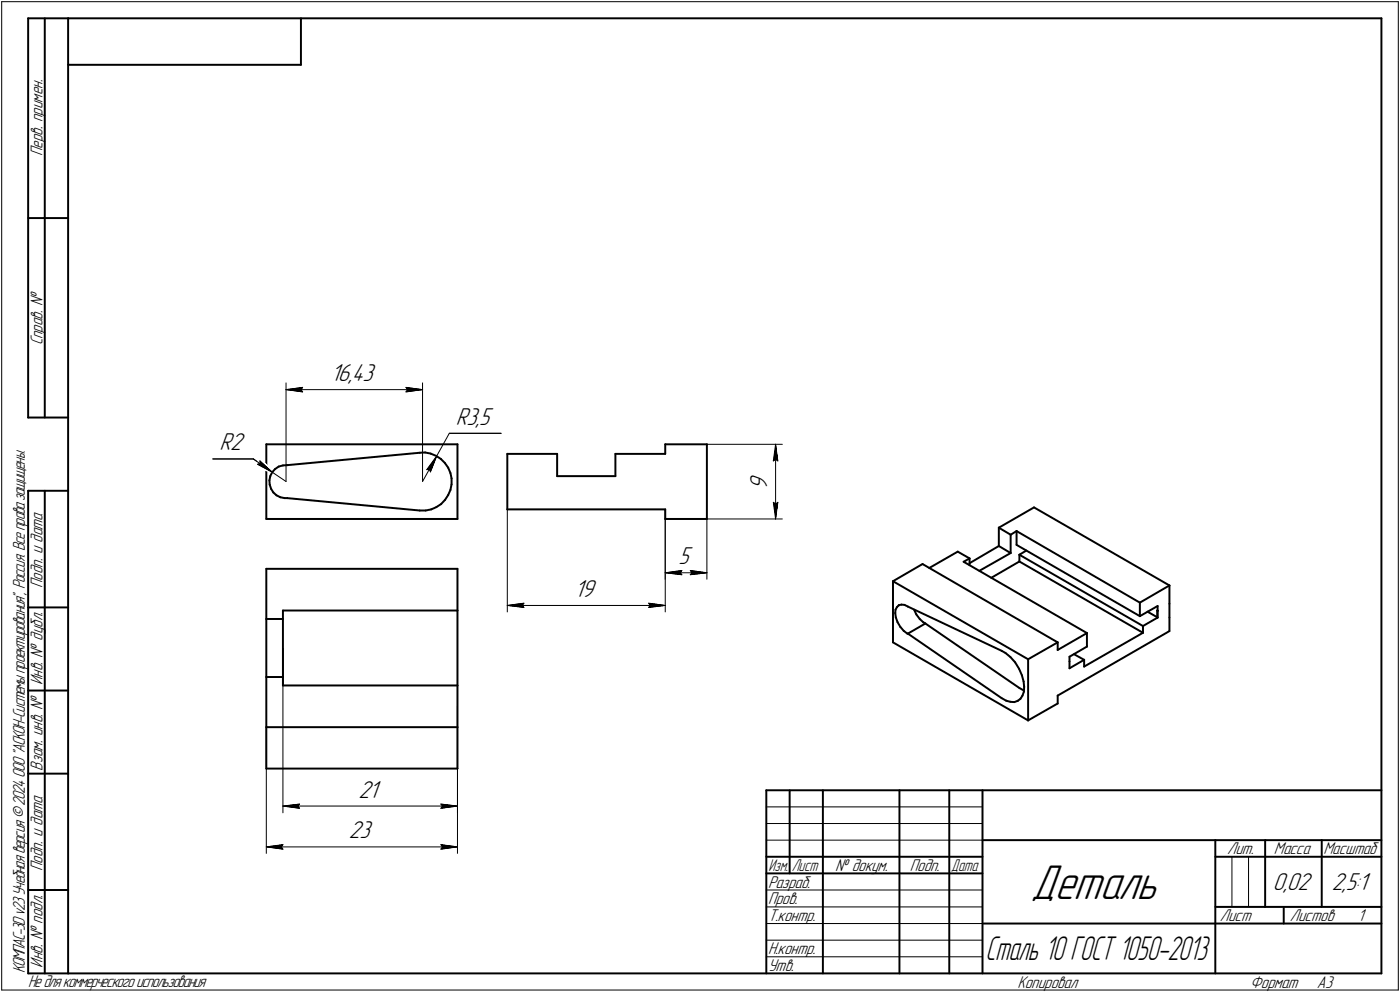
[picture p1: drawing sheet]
<svg xmlns="http://www.w3.org/2000/svg" width="421mm" height="298mm" viewBox="0 0 421 298" stroke-linecap="round" stroke-linejoin="round" font-family="sans-serif">
<g fill="none" stroke="#000" stroke-width=".59">
<path d="M8.5 5.5v120zM8.5 5.5h12zM13.5 5.5v120zM20.5 5.5v287zM20.5 5.5h395zM20.5 19.5h70zM90.5 5.5v14zM415.5 5.5v287zM8.5 65.5h12zM8.5 125.5h12zM80.1 133.5v22.5zM80.1 133.5h57.5z"/>
<path d="M85.1 139.9l1.3-.1zM86.4 139.8l39.8-3.7zM126.2 136.1l1.6-.1zM127.8 136l1.7 .3zM129.5 136.3l1.6 .7zM131.1 137l1.5 .9zM132.6 137.9l1.2 1.2zM133.8 139.1l1 1.4zM137.6 133.5v22.5zM152.6 136.4v16.7zM152.6 136.4h15zM167.6 136.4v6.7z"/>
<path d="M185.1 136.4h15zM185.1 136.4v6.7zM200.1 133.5h12.5zM200.1 133.5v2.9zM212.6 133.5v22.5zM8.5 147.5v145zM8.5 147.5h12zM13.5 147.5v145zM80.1 156h57.5zM81 144.4l.1 1.2zM81.1 145.6l.4 1.3zM81.3 143.1l-.3 1.3z"/>
<path d="M81.5 146.9l.7 1.1zM81.9 141.9l-.6 1.2zM82.2 148l.9 .8zM82.7 141l1.1-.8zM82.7 141l-.8 .9zM83.1 148.8l1.2 .6zM83.8 140.2l1.3-.3zM84.3 149.4l1.3 .3zM85.6 149.7h.8zM86.4 149.7l39.8 3.7zM126.2 153.4h1.8zM128 153.4l1.7-.3z"/>
<path d="M129.7 153.1l1.5-.7zM131.2 152.4l1.5-.9zM133.9 150.2l-1.2 1.3zM134.8 148.8l-.9 1.4zM134.8 140.5l.7 1.7zM135.5 147.2l-.7 1.6zM135.5 142.2l.3 1.6zM135.8 145.5l-.3 1.7zM135.8 143.8v1.7zM152.6 153.1h47.5zM167.6 143.1h17.5zM200.1 153.1v2.9z"/>
<path d="M200.1 156h12.5zM300.4 158.6l10.6-6.1zM300.4 158.6l3.6 2.1zM300.4 158.6v5.5zM305.7 159.6v4.1zM305.7 159.6l37.1 21.5zM311 152.5l40.7 23.4zM80.1 170.9v15.1zM80.1 170.9h57.5zM137.6 170.9v12.6zM268.6 174.7v18.3zM268.6 174.7l8.9-5.2z"/>
<path d="M268.6 174.7l40.6 23.4zM277.5 169.5l40.6 23.5zM279.5 170.7l8.5-4.9zM288 165.8l3.6 2zM289.8 168.8l1.8-1zM289.8 168.8l37.1 21.4zM291.6 169.2l8.8-5.1zM291.6 167.8v2zM294.6 171.5l9.4-5.3zM298.1 173.7l8.5-5zM300.4 164.1l3.6 2.1zM304 160.7v5.5z"/>
<path d="M304 160.7l1.7-1.1zM305.7 163.7l37.1 21.5zM306.6 166.7l2.1-1.3zM306.6 168.7l37.1 21.5zM306.6 166.7v2zM306.6 166.7l37.1 21.4zM351.7 175.9v5.5zM8.5 182.5h12zM80.1 186v17.5zM80.1 186h5zM85.1 186v17.5zM85.1 183.5v2.5z"/>
<path d="M85.1 183.5h52.5zM137.6 183.5v22.5zM268.6 193l40.6 23.5zM269.2 184.2l.2 1.3zM269.3 183.2l-.1 1zM269.4 185.5l.5 1.4zM269.7 182.5l-.4 .7zM269.9 186.9l.9 1.5zM270.3 181.9l-.6 .6zM270.3 181.9l.8-.2zM270.3 181.9h.1M270.8 188.4l1 1.2z"/>
<path d="M271.1 181.7l.9 .1zM271.8 189.6l1.1 .8zM272 181.8l1 .5zM272.9 190.4h.1zM273 182.3l28.2 13.3zM273 190.4l28.2 19.4zM273 190.4l5.3-3zM274.9 183.2l.7 1.5zM275.6 184.7l1 1.3zM276.6 186l1.1 1zM277.7 187l.6 .4zM278.3 187.4l28.3 19.4z"/>
<path d="M301.2 195.6l1.2 .7zM302.4 196.3l1.5 1.1zM303.9 197.4l1.4 1.7zM305.3 199.1l1.2 1.9zM309.2 198.1v18.4zM309.2 198.1l8.9-5.1zM318.1 195.3l8.8-5.1zM318.1 193v2.3zM321.6 197.4v1.4zM321.6 198.8v2zM321.6 197.4l5.3-3.1zM323 196.6l3.1 1.7z"/>
<path d="M326.1 198.3v2zM326.9 190.2v4.1zM342.8 181.1l8.9-5.2zM342.8 185.2l5.3-3.1zM342.8 181.1v4.1zM343.7 188.1l4.4-2.5zM343.7 188.1v2.1zM345.1 183.8l3 1.7zM348.1 183.5v2zM348.1 183.6h.1M348.1 183.5h.1M348.1 185.6h.1"/>
<path d="M348.1 182.1v1.5zM348.1 183.6v2zM351.7 185.6v4.1zM351.7 181.4v4.2zM8.5 207.5h12zM80.1 203.5v15zM80.1 203.5h5zM80.1 218.5v12.5zM80.1 218.5h57.5zM85.1 203.5v2.5zM85.1 206h52.5zM137.6 206v12.5z"/>
<path d="M137.6 218.5v12.5zM301.2 209.8l1.4 .8zM302.6 210.6l1.3 .3zM303.9 210.9l1.2 .1zM305.1 211l.9-.3zM306 210.7l.2-.1zM306.2 210.6l.7-.6zM306.5 201l.8 1.9zM306.6 206.8l1.3 .7zM307.3 202.9l.5 1.9zM307.5 209l-.6 1zM307.8 204.8l.2 1.6z"/>
<path d="M307.9 207.9l-.4 1.1zM308 206.4l-.1 1.5zM309.2 216.5l8.9-5.1zM318.1 209l33.6-19.3zM318.1 209v2.4zM321.6 200.8l4.5-2.5zM326.1 200.3l17.6-10.1zM8.5 232.5h12zM80.1 231h57.5zM230.5 237.5h185zM230.5 237.5v55zM237.5 237.5v25z"/>
<path d="M247.5 237.5v55zM270.5 237.5v55zM285.5 237.5v55zM295.5 237.5v55zM230.5 257.5h65zM295.5 252.5h120zM365.5 252.5v40zM365.5 257.5h15zM380.5 252.5v20zM380.5 257.5h35zM397.5 252.5v20zM8.5 267.5h12z"/>
<path d="M230.5 262.5h65zM295.5 277.5h70zM365.5 277.5h50zM365.5 272.5h50zM386.1 272.5v5zM8.5 292.5h12zM20.5 292.5h395z"/>
</g>
<g fill="none" stroke="#000" stroke-width=".3">
<path d="M.5 .5v297zM.5 .5h420zM420.5 .5v297zM86 115.1v29.6zM86 117.1l5-.7zM86 117.1l5 .7zM86 117.1h41.1zM90.5 117.1l.5 .7zM91 116.4l-.5 .7zM122.1 117.8l5-.7zM122.1 116.4l.5 .7zM122.1 116.4l5 .7z"/>
<path d="M122.6 117.1l-.5 .7zM127.1 115.1v29.6zM64 137.9h12.2zM76.2 137.9l5.7 4zM77.5 139.5l.7-.2zM77.5 139.5l4.4 2.4zM78.1 138.5l3.8 3.4zM78.1 138.5l.1 .8zM131.3 137.1l-1.8 4.7zM131.3 137.1l-2.9 4zM131.3 137.1l-4.2 7.6zM135.1 130.2l-3.8 6.9z"/>
<path d="M135.1 130.2h15.6zM212.6 133.5h22.7zM232.6 138.5l.7-.5zM233.3 133.5l.6 5zM233.3 138l.6 .5zM233.3 133.5l-.7 5zM233.3 133.5v22.5zM81.9 141.9l4.1 2.8zM128.4 141.1h.7zM129.1 141.1l.4 .7zM152.6 153.1v30.8zM200.1 153.1v30.8z"/>
<path d="M200.1 156v18.1zM212.6 156v18.1zM212.6 156h22.7zM232.6 151l.7 5zM232.6 151l.7 .5zM233.3 151.5l.6-.5zM233.9 151l-.6 5zM200.1 172.1l5-.7zM200.1 172.1l5 .6zM200.1 172.1h12.5zM204.6 172.1l.5 .6zM205.1 171.4l-.5 .7z"/>
<path d="M207.6 172.7l5-.6zM207.6 171.4l.5 .7zM207.6 171.4l5 .7zM208.1 172.1l-.5 .6zM85.1 194.7v49.6zM152.6 181.9l5-.6zM152.6 181.9l5 .6zM152.6 181.9h47.5zM157.1 181.9l.5 .6zM157.6 181.3l-.5 .6zM195.1 182.5l5-.6zM195.1 181.3l.5 .6z"/>
<path d="M195.1 181.3l5 .6zM195.6 181.9l-.5 .6zM80.1 218.5v38zM137.6 212.3v44.2zM137.6 206v38.3zM80.1 254.5l5-.7zM80.1 254.5l5 .7zM80.1 254.5h57.5zM84.6 254.5l.5 .7zM85.1 253.8l-.5 .7zM85.1 242.2l5-.6zM85.1 242.2l5 .7z"/>
<path d="M85.1 242.2h52.5zM89.6 242.2l.5 .7zM90.1 241.6l-.5 .6zM132.6 255.2l5-.7zM132.6 253.8l.5 .7zM132.6 253.8l5 .7zM132.6 242.9l5-.7zM132.6 241.6l.5 .6zM132.6 241.6l5 .6zM133.1 254.5l-.5 .7zM133.1 242.2l-.5 .7zM230.5 247.5h65z"/>
<path d="M230.5 252.5h65zM230.5 242.5h65zM370.5 257.5v15zM375.5 257.5v15zM230.5 267.5h65zM230.5 272.5h65zM230.5 277.5h65zM.5 297.5h420zM230.5 282.5h65zM230.5 287.5h65z"/>
</g>
<g fill="#fff" stroke="#fff" stroke-width=".3">
<path d="M131.1 137.2h.2zM131.1 137.3h.2zM130.9 137.4h.4zM130.8 137.5h.5zM130.7 137.6h.6zM130.6 137.7h.7zM130.5 137.8h.8zM130.4 137.8h.9zM130.3 137.9h1zM130.1 138h1.2zM130 138.1h1.2zM130 138.2h1.2zM129.8 138.3h1.4zM129.8 138.3h1.4zM129.7 138.4h1.5zM129.6 138.5h1.6zM129.6 138.6h1.6zM129.5 138.7h1.7zM129.5 138.8h1.7zM129.4 138.9h1.8zM129.4 138.9h1.8zM129.3 139h1.8zM129.2 139.1h1.9zM129.2 139.2h1.9zM129.1 139.3h2zM129 139.4h2.1zM128.9 139.4h2.1zM128.9 139.5h2.1zM128.9 139.6h2.1zM128.8 139.7h2.1zM128.7 139.8h2.2zM128.7 139.9h2.1zM128.6 140h2.2zM128.5 140h2.3zM128.5 140.1h2.2zM128.4 140.2h2.3zM128.4 140.3h2.2zM128.3 140.4h2.3zM128.3 140.5h2.3zM128.2 140.5h2.4zM128.1 140.6h2.5zM128.1 140.7h2.4zM128 140.8h2.5zM127.9 140.9h2.5zM127.8 141h2.6zM127.8 141.1h2.6zM127.8 141.1h2.5zM127.7 141.2h2.6zM127.6 141.3h2.6zM127.8 141.4h2.4zM127.9 141.5h2.2zM128.1 141.6h2zM128.3 141.6h1.8zM128.4 141.7h1.6zM128.6 141.8h1.4zM128.7 141.9h1.3zM128.9 142h1.1zM129 142.1h1zM129.2 142.2h.7zM129.3 142.2h.6zM129.5 142.3h.3zM129.6 142.4h.2z"/>
<path d="M137.2 122.1h11.6zM137.2 122.2h11.6zM137.2 122.3h11.6zM137.2 122.3h11.6zM137.2 122.4h11.6zM137.2 122.5h11.6zM137.2 122.6h11.6zM137.2 122.7h11.6zM137.2 122.8h11.6zM137.2 122.9h11.6zM137.2 122.9h11.6zM137.2 123h11.6zM137.2 123.1h11.6zM137.2 123.2h11.6zM137.2 123.3h11.6zM137.2 123.4h11.6zM137.2 123.4h11.6zM137.2 123.5h11.6zM137.2 123.6h11.6zM137.2 123.7h11.6zM137.2 123.8h11.6zM137.2 123.9h11.6zM137.2 124h11.6zM137.2 124h11.6zM137.2 124.1h11.6zM137.2 124.2h11.6zM137.2 124.3h11.6zM137.2 124.4h11.6zM137.2 124.5h11.6zM137.2 124.5h11.6zM137.2 124.6h11.6zM137.2 124.7h11.6zM137.2 124.8h11.6zM137.2 124.9h11.6zM137.2 125h11.6zM137.2 125.1h11.6zM137.2 125.1h11.6zM137.2 125.2h11.6zM137.2 125.3h11.6zM137.2 125.4h11.6zM137.2 125.5h11.6zM137.2 125.6h11.6zM137.2 125.6h11.6zM137.2 125.7h11.6zM137.2 125.8h11.6zM137.2 125.9h11.6zM137.2 126h11.6zM137.2 126.1h11.6zM137.2 126.2h11.6zM137.2 126.2h11.6zM137.2 126.3h11.6zM137.2 126.4h11.6zM137.2 126.5h11.6zM137.2 126.6h11.6zM137.2 126.7h11.6zM137.2 126.7h11.6zM137.2 126.8h11.6zM137.2 126.9h11.6zM137.2 127h11.6zM137.2 127.1h11.6zM137.2 127.2h11.6zM137.2 127.3h11.6zM137.2 127.3h11.6zM137.2 127.4h11.6zM137.2 127.5h11.6zM137.2 127.6h11.6zM137.2 127.7h11.6zM137.2 127.8h11.6zM137.2 127.8h11.6zM137.2 127.9h11.6zM137.2 128h11.6zM137.2 128.1h11.6zM137.2 128.2h11.6zM137.2 128.3h11.6zM137.2 128.4h11.6zM137.2 128.4h11.6zM137.2 128.5h11.6zM137.2 128.6h11.6zM137.2 128.7h11.6zM137.2 128.8h11.6zM137.2 128.9h11.6zM137.2 128.9h11.6zM137.2 129h11.6zM137.2 129.1h11.6zM137.2 129.2h11.6z"/>
<path d="M78.1 137.8h.1zM78 137.9h.3zM77.9 138h.5zM77.9 138.1h.6zM77.8 138.2h.8zM77.7 138.3h1zM77.7 138.3h1zM77.6 138.4h1.2zM77.6 138.5h1.3zM77.6 138.6h1.4zM77.5 138.7h1.7zM77.4 138.8h1.8zM77.4 138.9h1.9zM77.3 138.9h2.1zM77.2 139h2.3zM77.2 139.1h2.4zM77.1 139.2h2.6zM77 139.3h2.8zM77 139.4h2.8zM77 139.4h2.9zM76.9 139.5h3.2zM76.9 139.6h3.3zM76.8 139.7h3.5zM76.7 139.8h3.6zM76.9 139.9h3.5zM77 140h3.5zM77.2 140h3.4zM77.4 140.1h3.3zM77.6 140.2h3.2zM77.7 140.3h3.2zM77.9 140.4h3zM78.1 140.5h2.9zM78.2 140.5h2.8zM78.4 140.6h2.7zM78.6 140.7h2.6zM78.7 140.8h2.5zM78.9 140.9h2.4zM79.1 141h2.3zM79.2 141.1h2.2zM79.4 141.1h2zM79.6 141.2h1.8zM79.8 141.3h1.7zM79.9 141.4h1.7zM80 141.5h1.6zM80.4 141.6h1.3zM80.8 141.6h1zM81.2 141.7h.6zM81.5 141.8h.4z"/>
<path d="M66 129.8h8.2zM66 129.9h8.2zM66 130h8.2zM66 130h8.2zM66 130.1h8.2zM66 130.2h8.2zM66 130.3h8.2zM66 130.4h8.2zM66 130.5h8.2zM66 130.6h8.2zM66 130.6h8.2zM66 130.7h8.2zM66 130.8h8.2zM66 130.9h8.2zM66 131h8.2zM66 131.1h8.2zM66 131.1h8.2zM66 131.2h8.2zM66 131.3h8.2zM66 131.4h8.2zM66 131.5h8.2zM66 131.6h8.2zM66 131.7h8.2zM66 131.7h8.2zM66 131.8h8.2zM66 131.9h8.2zM66 132h8.2zM66 132.1h8.2zM66 132.2h8.2zM66 132.2h8.2zM66 132.3h8.2zM66 132.4h8.2zM66 132.5h8.2zM66 132.6h8.2zM66 132.7h8.2zM66 132.8h8.2zM66 132.8h8.2zM66 132.9h8.2zM66 133h8.2zM66 133.1h8.2zM66 133.2h8.2zM66 133.3h8.2zM66 133.3h8.2zM66 133.4h8.2zM66 133.5h8.2zM66 133.6h8.2zM66 133.7h8.2zM66 133.8h8.2zM66 133.9h8.2zM66 133.9h8.2zM66 134h8.2zM66 134.1h8.2zM66 134.2h8.2zM66 134.3h8.2zM66 134.4h8.2zM66 134.5h8.2zM66 134.5h8.2zM66 134.6h8.2zM66 134.7h8.2zM66 134.8h8.2zM66 134.9h8.2zM66 135h8.2zM66 135h8.2zM66 135.1h8.2zM66 135.2h8.2zM66 135.3h8.2zM66 135.4h8.2zM66 135.5h8.2zM66 135.6h8.2zM66 135.6h8.2zM66 135.7h8.2zM66 135.8h8.2zM66 135.9h8.2zM66 136h8.2zM66 136.1h8.2zM66 136.1h8.2zM66 136.2h8.2zM66 136.3h8.2zM66 136.4h8.2zM66 136.5h8.2zM66 136.6h8.2zM66 136.7h8.2zM66 136.7h8.2zM66 136.8h8.2z"/>
<path d="M99.5 109h14.1zM99.5 109.1h14.1zM99.5 109.1h14.1zM99.5 109.2h14.1zM99.5 109.3h14.1zM99.5 109.4h14.1zM99.5 109.5h14.1zM99.5 109.6h14.1zM99.5 109.6h14.1zM99.5 109.7h14.1zM99.5 109.8h14.1zM99.5 109.9h14.1zM99.5 110h14.1zM99.5 110.1h14.1zM99.5 110.2h14.1zM99.5 110.2h14.1zM99.5 110.3h14.1zM99.5 110.4h14.1zM99.5 110.5h14.1zM99.5 110.6h14.1zM99.5 110.7h14.1zM99.5 110.7h14.1zM99.5 110.8h14.1zM99.5 110.9h14.1zM99.5 111h14.1zM99.5 111.1h14.1zM99.5 111.2h14.1zM99.5 111.3h14.1zM99.5 111.3h14.1zM99.5 111.4h14.1zM99.5 111.5h14.1zM99.5 111.6h14.1zM99.5 111.7h14.1zM99.5 111.8h14.1zM99.5 111.8h14.1zM99.5 111.9h14.1zM99.5 112h14.1zM99.5 112.1h14.1zM99.5 112.2h14.1zM99.5 112.3h14.1zM99.5 112.4h14.1zM99.5 112.4h14.1zM99.5 112.5h14.1zM99.5 112.6h14.1zM99.5 112.7h14.1zM99.5 112.8h14.1zM99.5 112.9h14.1zM99.5 112.9h14.1zM99.5 113h14.1zM99.5 113.1h14.1zM99.5 113.2h14.1zM99.5 113.3h14.1zM99.5 113.4h14.1zM99.5 113.5h14.1zM99.5 113.5h14.1zM99.5 113.6h14.1zM99.5 113.7h14.1zM99.5 113.8h14.1zM99.5 113.9h14.1zM99.5 114h14.1zM99.5 114h14.1zM99.5 114.1h14.1zM99.5 114.2h14.1zM99.5 114.3h14.1zM99.5 114.4h14.1zM99.5 114.5h14.1zM99.5 114.6h14.1zM99.5 114.6h14.1zM99.5 114.7h14.1zM99.5 114.8h14.1zM99.5 114.9h14.1zM99.5 115h14.1zM99.5 115.1h14.1zM99.5 115.1h14.1zM99.5 115.2h14.1zM99.5 115.3h14.1zM99.5 115.4h14.1zM99.5 115.5h14.1zM99.5 115.6h14.1zM99.5 115.7h14.1zM99.5 115.7h14.1zM99.5 115.8h14.1zM99.5 115.9h14.1zM99.5 116h14.1z"/>
<path d="M90.9 115.9h.6zM90.3 116h1.2zM89.7 116.1h1.8zM89.1 116.2h2.4zM88.5 116.2h3zM87.8 116.3h3.7zM87.6 116.4h3.9zM87.5 116.5h4zM87.2 116.6h4.3zM87 116.7h4.5zM86.9 116.8h4.6zM86.6 116.8h4.9zM86.4 116.9h5.1zM86.3 117h5.2zM86 117.1h5.5zM86.3 117.2h5.2zM86.5 117.3h5zM86.7 117.3h4.8zM87 117.4h4.5zM87.2 117.5h4.3zM87.4 117.6h4.1zM87.6 117.7h3.9zM87.8 117.8h3.7zM88.5 117.9h3zM89.1 117.9h2.4zM89.7 118h1.8zM90.3 118.1h1.2zM90.9 118.2h.6z"/>
<path d="M121.6 115.9h.7zM121.6 116h1.3zM121.6 116.1h1.8zM121.6 116.2h2.5zM121.6 116.2h3.1zM121.6 116.3h3.7zM121.6 116.4h4zM121.6 116.5h4.1zM121.6 116.6h4.3zM121.6 116.7h4.6zM121.6 116.8h4.7zM121.6 116.8h4.9zM121.6 116.9h5.1zM121.6 117h5.3zM121.6 117.1h5.5zM121.6 117.2h5.3zM121.6 117.3h5.1zM121.6 117.3h4.9zM121.6 117.4h4.6zM121.6 117.5h4.4zM121.6 117.6h4.2zM121.6 117.7h4zM121.6 117.8h3.7zM121.6 117.9h3.1zM121.6 117.9h2.5zM121.6 118h1.8zM121.6 118.1h1.3zM121.6 118.2h.7z"/>
<path d="M104.9 246.4h7.8zM104.9 246.5h7.8zM104.9 246.5h7.8zM104.9 246.6h7.8zM104.9 246.7h7.8zM104.9 246.8h7.8zM104.9 246.9h7.8zM104.9 247h7.8zM104.9 247.1h7.8zM104.9 247.1h7.8zM104.9 247.2h7.8zM104.9 247.3h7.8zM104.9 247.4h7.8zM104.9 247.5h7.8zM104.9 247.6h7.8zM104.9 247.6h7.8zM104.9 247.7h7.8zM104.9 247.8h7.8zM104.9 247.9h7.8zM104.9 248h7.8zM104.9 248.1h7.8zM104.9 248.2h7.8zM104.9 248.2h7.8zM104.9 248.3h7.8zM104.9 248.4h7.8zM104.9 248.5h7.8zM104.9 248.6h7.8zM104.9 248.7h7.8zM104.9 248.8h7.8zM104.9 248.8h7.8zM104.9 248.9h7.8zM104.9 249h7.8zM104.9 249.1h7.8zM104.9 249.2h7.8zM104.9 249.3h7.8zM104.9 249.3h7.8zM104.9 249.4h7.8zM104.9 249.5h7.8zM104.9 249.6h7.8zM104.9 249.7h7.8zM104.9 249.8h7.8zM104.9 249.9h7.8zM104.9 249.9h7.8zM104.9 250h7.8zM104.9 250.1h7.8zM104.9 250.2h7.8zM104.9 250.3h7.8zM104.9 250.4h7.8zM104.9 250.4h7.8zM104.9 250.5h7.8zM104.9 250.6h7.8zM104.9 250.7h7.8zM104.9 250.8h7.8zM104.9 250.9h7.8zM104.9 251h7.8zM104.9 251h7.8zM104.9 251.1h7.8zM104.9 251.2h7.8zM104.9 251.3h7.8zM104.9 251.4h7.8zM104.9 251.5h7.8zM104.9 251.5h7.8zM104.9 251.6h7.8zM104.9 251.7h7.8zM104.9 251.8h7.8zM104.9 251.9h7.8zM104.9 252h7.8zM104.9 252.1h7.8zM104.9 252.1h7.8zM104.9 252.2h7.8zM104.9 252.3h7.8zM104.9 252.4h7.8zM104.9 252.5h7.8zM104.9 252.6h7.8zM104.9 252.6h7.8zM104.9 252.7h7.8zM104.9 252.8h7.8zM104.9 252.9h7.8zM104.9 253h7.8zM104.9 253.1h7.8zM104.9 253.2h7.8zM104.9 253.2h7.8zM104.9 253.3h7.8zM104.9 253.4h7.8z"/>
<path d="M85 253.3h.6zM84.4 253.4h1.2zM83.7 253.5h1.9zM83.1 253.6h2.5zM82.5 253.7h3.1zM81.9 253.7h3.7zM81.7 253.8h3.9zM81.5 253.9h4.1zM81.3 254h4.3zM81.1 254.1h4.5zM80.9 254.2h4.7zM80.7 254.3h4.9zM80.5 254.3h5.1zM80.3 254.4h5.3zM80.1 254.5h5.5zM80.3 254.6h5.3zM80.5 254.7h5.1zM80.7 254.8h4.9zM80.9 254.8h4.7zM81.1 254.9h4.5zM81.3 255h4.3zM81.5 255.1h4.1zM81.7 255.2h3.9zM81.9 255.3h3.7zM82.6 255.4h3zM83.4 255.4h2.2zM84.2 255.5h1.4zM84.9 255.6h.7z"/>
<path d="M132.1 253.3h.7zM132.1 253.4h1.2zM132.1 253.5h1.8zM132.1 253.6h2.5zM132.1 253.7h3.1zM132.1 253.7h3.7zM132.1 253.8h4zM132.1 253.9h4.1zM132.1 254h4.3zM132.1 254.1h4.6zM132.1 254.2h4.7zM132.1 254.3h4.9zM132.1 254.3h5.1zM132.1 254.4h5.3zM132.1 254.5h5.5zM132.1 254.6h5.3zM132.1 254.7h5.1zM132.1 254.8h4.9zM132.1 254.8h4.7zM132.1 254.9h4.6zM132.1 255h4.3zM132.1 255.1h4.1zM132.1 255.2h4zM132.1 255.3h3.7zM132.1 255.4h3zM132.1 255.4h2.3zM132.1 255.5h1.5zM132.1 255.6h.7z"/>
<path d="M107.8 234.1h7.1zM107.8 234.2h7.1zM107.8 234.3h7.1zM107.8 234.4h7.1zM107.8 234.4h7.1zM107.8 234.5h7.1zM107.8 234.6h7.1zM107.8 234.7h7.1zM107.8 234.8h7.1zM107.8 234.9h7.1zM107.8 234.9h7.1zM107.8 235h7.1zM107.8 235.1h7.1zM107.8 235.2h7.1zM107.8 235.3h7.1zM107.8 235.4h7.1zM107.8 235.5h7.1zM107.8 235.5h7.1zM107.8 235.6h7.1zM107.8 235.7h7.1zM107.8 235.8h7.1zM107.8 235.9h7.1zM107.8 236h7.1zM107.8 236.1h7.1zM107.8 236.1h7.1zM107.8 236.2h7.1zM107.8 236.3h7.1zM107.8 236.4h7.1zM107.8 236.5h7.1zM107.8 236.6h7.1zM107.8 236.6h7.1zM107.8 236.7h7.1zM107.8 236.8h7.1zM107.8 236.9h7.1zM107.8 237h7.1zM107.8 237.1h7.1zM107.8 237.2h7.1zM107.8 237.2h7.1zM107.8 237.3h7.1zM107.8 237.4h7.1zM107.8 237.5h7.1zM107.8 237.6h7.1zM107.8 237.7h7.1zM107.8 237.7h7.1zM107.8 237.8h7.1zM107.8 237.9h7.1zM107.8 238h7.1zM107.8 238.1h7.1zM107.8 238.2h7.1zM107.8 238.3h7.1zM107.8 238.3h7.1zM107.8 238.4h7.1zM107.8 238.5h7.1zM107.8 238.6h7.1zM107.8 238.7h7.1zM107.8 238.8h7.1zM107.8 238.8h7.1zM107.8 238.9h7.1zM107.8 239h7.1zM107.8 239.1h7.1zM107.8 239.2h7.1zM107.8 239.3h7.1zM107.8 239.4h7.1zM107.8 239.4h7.1zM107.8 239.5h7.1zM107.8 239.6h7.1zM107.8 239.7h7.1zM107.8 239.8h7.1zM107.8 239.9h7.1zM107.8 239.9h7.1zM107.8 240h7.1zM107.8 240.1h7.1zM107.8 240.2h7.1zM107.8 240.3h7.1zM107.8 240.4h7.1zM107.8 240.5h7.1zM107.8 240.5h7.1zM107.8 240.6h7.1zM107.8 240.7h7.1zM107.8 240.8h7.1zM107.8 240.9h7.1zM107.8 241h7.1zM107.8 241h7.1zM107.8 241.1h7.1zM107.8 241.2h7.1z"/>
<path d="M132.1 241.1h.7zM132.1 241.2h1.2zM132.1 241.3h1.8zM132.1 241.4h2.5zM132.1 241.5h3.1zM132.1 241.6h3.7zM132.1 241.6h4zM132.1 241.7h4.2zM132.1 241.8h4.4zM132.1 241.9h4.6zM132.1 242h4.9zM132.1 242.1h5.1zM132.1 242.1h5.3zM132.1 242.2h5.5zM132.1 242.3h5.3zM132.1 242.4h5.1zM132.1 242.5h4.9zM132.1 242.6h4.7zM132.1 242.7h4.6zM132.1 242.7h4.3zM132.1 242.8h4.1zM132.1 242.9h4zM132.1 243h3.7zM132.1 243.1h3.1zM132.1 243.2h2.5zM132.1 243.2h1.8zM132.1 243.3h1.2zM132.1 243.4h.7z"/>
<path d="M90 241.1h.6zM89.4 241.2h1.2zM88.7 241.3h1.9zM88.1 241.4h2.5zM87.5 241.5h3.1zM86.9 241.6h3.7zM86.7 241.6h3.9zM86.4 241.7h4.2zM86.3 241.8h4.3zM86 241.9h4.6zM85.8 242h4.8zM85.6 242.1h5zM85.3 242.1h5.3zM85.1 242.2h5.5zM85.3 242.3h5.3zM85.5 242.4h5.1zM85.7 242.5h4.9zM85.9 242.6h4.7zM86.1 242.7h4.5zM86.3 242.7h4.3zM86.5 242.8h4.1zM86.7 242.9h3.9zM86.9 243h3.7zM87.5 243.1h3.1zM88.1 243.2h2.5zM88.7 243.2h1.9zM89.4 243.3h1.2zM90 243.4h.6z"/>
<path d="M172.8 173.8h7.1zM172.8 173.9h7.1zM172.8 174h7.1zM172.8 174.1h7.1zM172.8 174.2h7.1zM172.8 174.2h7.1zM172.8 174.3h7.1zM172.8 174.4h7.1zM172.8 174.5h7.1zM172.8 174.6h7.1zM172.8 174.7h7.1zM172.8 174.8h7.1zM172.8 174.8h7.1zM172.8 174.9h7.1zM172.8 175h7.1zM172.8 175.1h7.1zM172.8 175.2h7.1zM172.8 175.3h7.1zM172.8 175.3h7.1zM172.8 175.4h7.1zM172.8 175.5h7.1zM172.8 175.6h7.1zM172.8 175.7h7.1zM172.8 175.8h7.1zM172.8 175.9h7.1zM172.8 175.9h7.1zM172.8 176h7.1zM172.8 176.1h7.1zM172.8 176.2h7.1zM172.8 176.3h7.1zM172.8 176.4h7.1zM172.8 176.4h7.1zM172.8 176.5h7.1zM172.8 176.6h7.1zM172.8 176.7h7.1zM172.8 176.8h7.1zM172.8 176.9h7.1zM172.8 177h7.1zM172.8 177h7.1zM172.8 177.1h7.1zM172.8 177.2h7.1zM172.8 177.3h7.1zM172.8 177.4h7.1zM172.8 177.5h7.1zM172.8 177.5h7.1zM172.8 177.6h7.1zM172.8 177.7h7.1zM172.8 177.8h7.1zM172.8 177.9h7.1zM172.8 178h7.1zM172.8 178.1h7.1zM172.8 178.1h7.1zM172.8 178.2h7.1zM172.8 178.3h7.1zM172.8 178.4h7.1zM172.8 178.5h7.1zM172.8 178.6h7.1zM172.8 178.6h7.1zM172.8 178.7h7.1zM172.8 178.8h7.1zM172.8 178.9h7.1zM172.8 179h7.1zM172.8 179.1h7.1zM172.8 179.2h7.1zM172.8 179.2h7.1zM172.8 179.3h7.1zM172.8 179.4h7.1zM172.8 179.5h7.1zM172.8 179.6h7.1zM172.8 179.7h7.1zM172.8 179.7h7.1zM172.8 179.8h7.1zM172.8 179.9h7.1zM172.8 180h7.1zM172.8 180.1h7.1zM172.8 180.2h7.1zM172.8 180.3h7.1zM172.8 180.3h7.1zM172.8 180.4h7.1zM172.8 180.5h7.1zM172.8 180.6h7.1zM172.8 180.7h7.1zM172.8 180.8h7.1zM172.8 180.8h7.1z"/>
<path d="M157.5 180.8h.6zM156.9 180.8h1.2zM156.2 180.9h1.9zM155.6 181h2.5zM155 181.1h3.1zM154.3 181.2h3.8zM154.2 181.3h3.9zM154 181.4h4.1zM153.8 181.4h4.3zM153.6 181.5h4.5zM153.4 181.6h4.7zM153.2 181.7h4.9zM153 181.8h5.1zM152.8 181.9h5.3zM152.6 181.9h5.5zM152.8 182h5.3zM153.1 182.1h5zM153.2 182.2h4.9zM153.5 182.3h4.6zM153.8 182.4h4.3zM153.9 182.5h4.2zM154.2 182.5h3.9zM154.3 182.6h3.8zM155 182.7h3.1zM155.6 182.8h2.5zM156.2 182.9h1.9zM156.9 183h1.2zM157.5 183h.6z"/>
<path d="M194.6 180.8h.6zM194.6 180.8h1.2zM194.6 180.9h1.8zM194.6 181h2.5zM194.6 181.1h3.1zM194.6 181.2h3.7zM194.6 181.3h3.9zM194.6 181.4h4.1zM194.6 181.4h4.3zM194.6 181.5h4.5zM194.6 181.6h4.7zM194.6 181.7h4.9zM194.6 181.8h5.1zM194.6 181.9h5.3zM194.6 181.9h5.5zM194.6 182h5.3zM194.6 182.1h5zM194.6 182.2h4.9zM194.6 182.3h4.6zM194.6 182.4h4.4zM194.6 182.5h4.2zM194.6 182.5h3.9zM194.6 182.6h3.7zM194.6 182.7h3.1zM194.6 182.8h2.5zM194.6 182.9h1.8zM194.6 183h1.2zM194.6 183h.6z"/>
<path d="M204 163.9h4.6zM204 164h4.6zM204 164.1h4.6zM204 164.2h4.6zM204 164.3h4.6zM204 164.3h4.6zM204 164.4h4.6zM204 164.5h4.6zM204 164.6h4.6zM204 164.7h4.6zM204 164.8h4.6zM204 164.8h4.6zM204 164.9h4.6zM204 165h4.6zM204 165.1h4.6zM204 165.2h4.6zM204 165.3h4.6zM204 165.4h4.6zM204 165.4h4.6zM204 165.5h4.6zM204 165.6h4.6zM204 165.7h4.6zM204 165.8h4.6zM204 165.9h4.6zM204 165.9h4.6zM204 166h4.6zM204 166.1h4.6zM204 166.2h4.6zM204 166.3h4.6zM204 166.4h4.6zM204 166.5h4.6zM204 166.5h4.6zM204 166.6h4.6zM204 166.7h4.6zM204 166.8h4.6zM204 166.9h4.6zM204 167h4.6zM204 167h4.6zM204 167.1h4.6zM204 167.2h4.6zM204 167.3h4.6zM204 167.4h4.6zM204 167.5h4.6zM204 167.6h4.6zM204 167.6h4.6zM204 167.7h4.6zM204 167.8h4.6zM204 167.9h4.6zM204 168h4.6zM204 168.1h4.6zM204 168.1h4.6zM204 168.2h4.6zM204 168.3h4.6zM204 168.4h4.6zM204 168.5h4.6zM204 168.6h4.6zM204 168.7h4.6zM204 168.7h4.6zM204 168.8h4.6zM204 168.9h4.6zM204 169h4.6zM204 169.1h4.6zM204 169.2h4.6zM204 169.2h4.6zM204 169.3h4.6zM204 169.4h4.6zM204 169.5h4.6zM204 169.6h4.6zM204 169.7h4.6zM204 169.8h4.6zM204 169.8h4.6zM204 169.9h4.6zM204 170h4.6zM204 170.1h4.6zM204 170.2h4.6zM204 170.3h4.6zM204 170.3h4.6zM204 170.4h4.6zM204 170.5h4.6zM204 170.6h4.6zM204 170.7h4.6zM204 170.8h4.6zM204 170.9h4.6zM204 170.9h4.6zM204 171h4.6z"/>
<path d="M205 170.9h.6zM204.4 171h1.2zM203.7 171.1h1.9zM203.1 171.2h2.5zM202.5 171.3h3.1zM201.8 171.4h3.8zM201.7 171.4h3.9zM201.5 171.5h4.1zM201.3 171.6h4.3zM201.1 171.7h4.5zM200.9 171.8h4.7zM200.7 171.9h4.9zM200.5 172h5.1zM200.3 172h5.3zM200.1 172.1h5.5zM200.3 172.2h5.3zM200.6 172.3h5zM200.7 172.4h4.9zM201 172.5h4.6zM201.3 172.6h4.3zM201.4 172.6h4.2zM201.7 172.7h3.9zM201.8 172.8h3.8zM202.5 172.9h3.1zM203.1 173h2.5zM203.7 173.1h1.9zM204.4 173.1h1.2zM205 173.2h.6z"/>
<path d="M207.1 170.9h.7zM207.1 171h1.3zM207.1 171.1h1.9zM207.1 171.2h2.5zM207.1 171.3h3.1zM207.1 171.4h3.7zM207.1 171.4h4zM207.1 171.5h4.1zM207.1 171.6h4.3zM207.1 171.7h4.6zM207.1 171.8h4.7zM207.1 171.9h4.9zM207.1 172h5.2zM207.1 172h5.3zM207.1 172.1h5.5zM207.1 172.2h5.3zM207.1 172.3h5.1zM207.1 172.4h4.9zM207.1 172.5h4.7zM207.1 172.6h4.4zM207.1 172.6h4.2zM207.1 172.7h4zM207.1 172.8h3.7zM207.1 172.9h3.1zM207.1 173h2.5zM207.1 173.1h1.9zM207.1 173.1h1.3zM207.1 173.2h.7z"/>
<path d="M225.1 142.2h7.1zM225.1 142.3h7.1zM225.1 142.4h7.1zM225.1 142.5h7.1zM225.1 142.6h7.1zM225.1 142.7h7.1zM225.1 142.7h7.1zM225.1 142.8h7.1zM225.1 142.9h7.1zM225.1 143h7.1zM225.1 143.1h7.1zM225.1 143.2h7.1zM225.1 143.3h7.1zM225.1 143.3h7.1zM225.1 143.4h7.1zM225.1 143.5h7.1zM225.1 143.6h7.1zM225.1 143.7h7.1zM225.1 143.8h7.1zM225.1 143.8h7.1zM225.1 143.9h7.1zM225.1 144h7.1zM225.1 144.1h7.1zM225.1 144.2h7.1zM225.1 144.3h7.1zM225.1 144.4h7.1zM225.1 144.4h7.1zM225.1 144.5h7.1zM225.1 144.6h7.1zM225.1 144.7h7.1zM225.1 144.8h7.1zM225.1 144.9h7.1zM225.1 144.9h7.1zM225.1 145h7.1zM225.1 145.1h7.1zM225.1 145.2h7.1zM225.1 145.3h7.1zM225.1 145.4h7.1zM225.1 145.5h7.1zM225.1 145.5h7.1zM225.1 145.6h7.1zM225.1 145.7h7.1zM225.1 145.8h7.1zM225.1 145.9h7.1zM225.1 146h7.1zM225.1 146h7.1zM225.1 146.1h7.1zM225.1 146.2h7.1zM225.1 146.3h7.1zM225.1 146.4h7.1zM225.1 146.5h7.1zM225.1 146.6h7.1zM225.1 146.6h7.1zM225.1 146.7h7.1zM225.1 146.8h7.1zM225.1 146.9h7.1zM225.1 147h7.1zM225.1 147.1h7.1zM225.1 147.2h7.1z"/>
<path d="M233.2 133.8h.2zM233.2 133.9h.2zM233.1 133.9h.4zM233.1 134h.4zM233 134.1h.5zM233 134.2h.6zM233 134.3h.6zM232.9 134.4h.8zM232.9 134.5h.8zM232.8 134.5h1zM232.8 134.6h1zM232.7 134.7h1.1zM232.7 134.8h1.1zM232.7 134.9h1.1zM232.7 135h1.2zM232.7 135h1.2zM232.6 135.1h1.4zM232.6 135.2h1.4zM232.5 135.3h1.5zM232.5 135.4h1.6zM232.5 135.5h1.6zM232.5 135.6h1.6zM232.5 135.6h1.6zM232.5 135.7h1.6zM232.5 135.8h1.6zM232.5 135.9h1.6zM232.5 136h1.7zM232.4 136.1h1.8zM232.4 136.1h1.8zM232.4 136.2h1.8zM232.4 136.3h1.8zM232.4 136.4h1.8zM232.4 136.5h1.8zM232.4 136.6h1.9zM232.4 136.7h1.9zM232.4 136.7h1.9zM232.3 136.8h2zM232.3 136.9h2zM232.3 137h2zM232.3 137.1h2zM232.3 137.2h2zM232.3 137.2h2.1zM232.3 137.3h2.1zM232.3 137.4h2.1zM232.3 137.5h2.1zM232.2 137.6h2.2zM232.2 137.7h2.2zM232.2 137.8h2.2zM232.2 137.8h2.2zM232.2 137.9h2.2zM232.2 138h2.2zM232.2 138.1h2.2zM232.2 138.2h2.2zM232.2 138.3h2.2zM232.2 138.3h2.2zM232.2 138.4h2.3zM232.2 138.5h2.3zM232.2 138.6h2.3zM232.2 138.7h2.3zM232.2 138.8h2.3zM232.2 138.9h2.3zM232.2 138.9h2.3z"/>
<path d="M232.1 150.5h2.4zM232.2 150.5h2.3zM232.2 150.6h2.3zM232.2 150.7h2.3zM232.2 150.8h2.3zM232.2 150.9h2.3zM232.2 151h2.3zM232.2 151h2.3zM232.2 151.1h2.2zM232.2 151.2h2.2zM232.2 151.3h2.2zM232.2 151.4h2.2zM232.2 151.5h2.2zM232.2 151.6h2.2zM232.2 151.6h2.2zM232.2 151.7h2.2zM232.2 151.8h2.2zM232.2 151.9h2.2zM232.3 152h2.1zM232.3 152.1h2.1zM232.3 152.1h2.1zM232.3 152.2h2.1zM232.3 152.3h2zM232.3 152.4h2zM232.3 152.5h2zM232.3 152.6h2zM232.3 152.7h2zM232.4 152.7h1.9zM232.4 152.8h1.9zM232.4 152.9h1.9zM232.4 153h1.8zM232.4 153.1h1.8zM232.4 153.2h1.8zM232.4 153.2h1.8zM232.4 153.3h1.8zM232.4 153.4h1.8zM232.5 153.5h1.7zM232.5 153.6h1.6zM232.5 153.7h1.6zM232.5 153.8h1.6zM232.5 153.8h1.6zM232.5 153.9h1.6zM232.5 154h1.6zM232.5 154.1h1.6zM232.5 154.2h1.5zM232.6 154.3h1.4zM232.6 154.3h1.4zM232.7 154.4h1.2zM232.7 154.5h1.2zM232.7 154.6h1.1zM232.7 154.7h1.1zM232.7 154.8h1.1zM232.8 154.9h1zM232.8 154.9h1zM232.9 155h.8zM232.9 155.1h.8zM233 155.2h.6zM233 155.3h.6zM233 155.4h.5zM233.1 155.4h.4zM233.1 155.5h.4zM233.2 155.6h.2zM233.2 155.7h.2z"/>
</g>
<g fill="#000" stroke="#000" stroke-width=".3">
<path d="M86 117.1h4.5zM86.7 117.2h3.9zM87.3 117.3h3.4zM88 117.3h2.8zM88.6 117.4h2.2zM89.2 117.5h1.6zM89.8 117.6h1.1zM90.4 117.7h.6z"/>
<path d="M90.4 116.5h.6zM89.8 116.6h1.1zM89.2 116.7h1.6zM88.6 116.8h2.2zM88 116.8h2.8zM87.3 116.9h3.4zM86.7 117h3.9z"/>
<path d="M122.2 116.5h.6zM122.3 116.6h1.1zM122.3 116.7h1.7zM122.3 116.8h2.3zM122.4 116.8h2.8zM122.5 116.9h3.4zM122.6 117h3.9z"/>
<path d="M122.6 117.1h4.5zM122.6 117.2h3.9zM122.5 117.3h3.4zM122.4 117.3h2.8zM122.3 117.4h2.3zM122.3 117.5h1.7zM122.3 117.6h1.1zM122.2 117.7h.6z"/>
<path d="M78 139.4h.4zM77.7 139.4h.8zM77.5 139.5h1.2zM77.6 139.6h1.1zM77.8 139.7h1zM78 139.8h1zM78.1 139.9h1zM78.3 140h.9zM78.5 140h.8zM78.6 140.1h.8zM78.7 140.2h.9zM78.9 140.3h.8zM79.1 140.4h.7zM79.2 140.5h.7zM79.4 140.5h.6zM79.6 140.6h.6zM79.7 140.7h.6zM79.8 140.8h.5zM80 140.9h.5zM80.2 141h.4zM80.3 141.1h.5zM80.5 141.1h.4zM80.7 141.2h.2zM80.8 141.3h.3zM80.9 141.4h.3zM81.1 141.5h.3zM81.3 141.6h.1z"/>
<path d="M78.2 138.7h.2zM78.2 138.8h.3zM78.2 138.9h.4zM78.2 138.9h.5zM78.2 139h.5zM78.2 139.1h.6zM78.2 139.2h.7zM78.2 139.3h.8zM78.4 139.4h.7zM78.5 139.4h.7zM78.7 139.5h.6zM78.7 139.6h.7zM78.8 139.7h.7zM79 139.8h.6zM79.1 139.9h.6zM79.2 140h.6zM79.3 140h.5zM79.4 140.1h.5zM79.6 140.2h.4zM79.7 140.3h.5zM79.8 140.4h.5zM79.9 140.5h.4zM80 140.5h.4zM80.2 140.6h.3zM80.3 140.7h.3zM80.3 140.8h.4zM80.5 140.9h.3zM80.6 141h.3zM80.8 141.1h.1zM80.9 141.1h.2zM80.9 141.2h.3zM81.1 141.3h.2zM81.2 141.4h.2z"/>
<path d="M130.9 137.7h.2zM130.8 137.8h.2zM130.7 137.9h.2zM130.6 138h.2zM130.6 138.1h.2zM130.6 138.2h.1zM130.5 138.3h.2zM130.5 138.3h.1zM130.4 138.4h.2zM130.3 138.5h.3zM130.2 138.6h.4zM130.2 138.7h.3zM130.1 138.8h.3zM130 138.9h.4zM130 138.9h.3zM130 139h.3zM129.9 139.1h.3zM129.8 139.2h.4zM129.8 139.3h.3zM129.7 139.4h.4zM129.6 139.4h.4zM129.5 139.5h.5zM129.5 139.6h.5zM129.5 139.7h.4zM129.4 139.8h.5zM129.3 139.9h.5zM129.3 140h.5zM129.2 140h.5zM129.1 140.1h.6zM129.1 140.2h.5zM129 140.3h.5zM128.9 140.4h.6zM128.9 140.5h.6zM128.9 140.5h.6zM128.8 140.6h.6zM128.7 140.7h.7zM128.6 140.8h.7zM128.6 140.9h.7zM128.5 141h.7zM128.4 141.1h.7z"/>
<path d="M130.9 137.9h.2zM130.8 138h.2zM130.8 138.1h.2zM130.7 138.2h.2zM130.7 138.3h.2zM130.6 138.3h.3zM130.6 138.4h.2zM130.6 138.5h.2zM130.6 138.6h.1zM130.5 138.7h.2zM130.4 138.8h.3zM130.4 138.9h.2zM130.3 138.9h.3zM130.3 139h.3zM130.2 139.1h.4zM130.2 139.2h.4zM130.1 139.3h.4zM130.1 139.4h.4zM130 139.4h.4zM130 139.5h.4zM130 139.6h.4zM129.9 139.7h.4zM129.9 139.8h.4zM129.8 139.9h.5zM129.8 140h.4zM129.7 140h.5zM129.7 140.1h.4zM129.6 140.2h.5zM129.5 140.3h.6zM129.5 140.4h.5zM129.5 140.5h.5zM129.5 140.5h.5zM129.4 140.6h.6zM129.4 140.7h.6zM129.3 140.8h.6zM129.3 140.9h.6zM129.2 141h.6zM129.1 141.1h.7zM129.2 141.1h.6zM129.2 141.2h.5zM129.3 141.3h.4zM129.3 141.4h.3zM129.4 141.5h.2zM129.4 141.6h.2z"/>
<path d="M233.1 134.8h.2zM233.1 134.9h.2zM233.1 135h.2zM233.1 135h.2zM233.1 135.1h.2zM233.1 135.2h.2zM233.1 135.3h.2zM233.1 135.4h.2zM233 135.5h.3zM233 135.6h.3zM233 135.6h.3zM233 135.7h.3zM233 135.8h.3zM233 135.9h.3zM233 136h.3zM232.9 136.1h.4zM232.9 136.1h.4zM232.9 136.2h.4zM232.9 136.3h.4zM232.9 136.4h.4zM232.9 136.5h.4zM232.9 136.6h.4zM232.8 136.7h.5zM232.8 136.7h.5zM232.8 136.8h.5zM232.8 136.9h.5zM232.8 137h.5zM232.8 137.1h.5zM232.8 137.2h.5zM232.8 137.2h.5zM232.7 137.3h.6zM232.7 137.4h.6zM232.7 137.5h.6zM232.7 137.6h.6zM232.7 137.7h.6zM232.7 137.8h.6zM232.7 137.8h.6zM232.7 137.9h.6zM232.7 138h.6zM232.7 138.1h.5zM232.7 138.2h.4zM232.7 138.3h.2zM232.7 138.3h.1z"/>
<path d="M233.3 134.2h.1zM233.3 134.3h.1zM233.3 134.4h.1zM233.3 134.5h.1zM233.3 134.5h.1zM233.3 134.6h.1zM233.3 134.7h.1zM233.3 134.8h.2zM233.3 134.9h.2zM233.3 135h.2zM233.3 135h.2zM233.3 135.1h.2zM233.3 135.2h.2zM233.3 135.3h.2zM233.3 135.4h.2zM233.3 135.5h.3zM233.3 135.6h.3zM233.3 135.6h.3zM233.3 135.7h.3zM233.3 135.8h.3zM233.3 135.9h.3zM233.3 136h.3zM233.3 136.1h.4zM233.3 136.1h.4zM233.3 136.2h.4zM233.3 136.3h.4zM233.3 136.4h.4zM233.3 136.5h.4zM233.3 136.6h.4zM233.3 136.7h.5zM233.3 136.7h.5zM233.3 136.8h.5zM233.3 136.9h.5zM233.3 137h.5zM233.3 137.1h.5zM233.3 137.2h.5zM233.3 137.2h.5zM233.3 137.3h.5zM233.3 137.4h.5zM233.3 137.5h.5zM233.3 137.6h.5zM233.3 137.7h.5zM233.3 137.8h.5zM233.3 137.8h.5zM233.3 137.9h.6zM233.3 138h.6zM233.4 138.1h.5zM233.5 138.2h.4zM233.6 138.3h.3zM233.8 138.3h.1z"/>
<path d="M232.7 151.1h.1zM232.7 151.2h.2zM232.7 151.3h.4zM232.7 151.4h.5zM232.7 151.5h.6zM232.7 151.6h.6zM232.7 151.6h.6zM232.7 151.7h.6zM232.7 151.8h.6zM232.7 151.9h.6zM232.7 152h.6zM232.7 152.1h.6zM232.7 152.1h.6zM232.8 152.2h.5zM232.8 152.3h.5zM232.8 152.4h.5zM232.8 152.5h.5zM232.8 152.6h.5zM232.8 152.7h.5zM232.8 152.7h.5zM232.8 152.8h.5zM232.9 152.9h.4zM232.9 153h.4zM232.9 153.1h.4zM232.9 153.2h.4zM232.9 153.2h.4zM232.9 153.3h.4zM232.9 153.4h.4zM233 153.5h.3zM233 153.6h.3zM233 153.7h.3zM233 153.8h.3zM233 153.8h.3zM233 153.9h.3zM233 154h.3zM233.1 154.1h.2zM233.1 154.2h.2zM233.1 154.3h.2zM233.1 154.3h.2zM233.1 154.4h.2zM233.1 154.5h.2zM233.1 154.6h.2zM233.1 154.7h.2z"/>
<path d="M233.8 151.1h.1zM233.6 151.2h.3zM233.5 151.3h.4zM233.4 151.4h.5zM233.3 151.5h.6zM233.3 151.6h.6zM233.3 151.6h.5zM233.3 151.7h.5zM233.3 151.8h.5zM233.3 151.9h.5zM233.3 152h.5zM233.3 152.1h.5zM233.3 152.1h.5zM233.3 152.2h.5zM233.3 152.3h.5zM233.3 152.4h.5zM233.3 152.5h.5zM233.3 152.6h.5zM233.3 152.7h.5zM233.3 152.7h.5zM233.3 152.8h.5zM233.3 152.9h.4zM233.3 153h.4zM233.3 153.1h.4zM233.3 153.2h.4zM233.3 153.2h.4zM233.3 153.3h.4zM233.3 153.4h.4zM233.3 153.5h.3zM233.3 153.6h.3zM233.3 153.7h.3zM233.3 153.8h.3zM233.3 153.8h.3zM233.3 153.9h.3zM233.3 154h.3zM233.3 154.1h.2zM233.3 154.2h.2zM233.3 154.3h.2zM233.3 154.3h.2zM233.3 154.4h.2zM233.3 154.5h.2zM233.3 154.6h.2zM233.3 154.7h.2zM233.3 154.8h.1zM233.3 154.9h.1zM233.3 154.9h.1zM233.3 155h.1zM233.3 155.1h.1zM233.3 155.2h.1zM233.3 155.3h.1z"/>
<path d="M200.1 172.1h4.5zM200.8 172.2h3.8zM201.5 172.3h3.2zM202.3 172.4h2.5zM202.9 172.5h2zM203.7 172.6h1.3zM204.4 172.6h.7z"/>
<path d="M204.5 171.5h.6zM203.9 171.6h1.1zM203.2 171.7h1.7zM202.6 171.8h2.2zM202 171.9h2.8zM201.3 172h3.4zM200.7 172h3.9z"/>
<path d="M207.7 171.5h.6zM207.8 171.6h1.1zM207.9 171.7h1.6zM207.9 171.8h2.2zM207.9 171.9h2.8zM208 172h3.4zM208.1 172h3.9z"/>
<path d="M208.1 172.1h4.5zM208.1 172.2h3.8zM208 172.3h3.2zM207.9 172.4h2.6zM207.9 172.5h1.9zM207.8 172.6h1.2zM207.7 172.6h.7z"/>
<path d="M152.6 181.9h4.5zM153.3 182h3.8zM154 182.1h3.2zM154.8 182.2h2.5zM155.4 182.3h2zM156.2 182.4h1.3zM156.9 182.5h.7z"/>
<path d="M157 181.4h.6zM156.4 181.4h1.1zM155.7 181.5h1.7zM155.1 181.6h2.2zM154.5 181.7h2.8zM153.8 181.8h3.4zM153.2 181.9h3.9z"/>
<path d="M195.2 181.4h.5zM195.2 181.4h1.1zM195.3 181.5h1.7zM195.3 181.6h2.3zM195.4 181.7h2.8zM195.5 181.8h3.4zM195.6 181.9h3.9z"/>
<path d="M195.6 181.9h4.5zM195.6 182h3.8zM195.5 182.1h3.2zM195.4 182.2h2.6zM195.3 182.3h2zM195.2 182.4h1.3zM195.2 182.5h.6z"/>
<path d="M80.1 254.5h4.5zM80.8 254.6h3.9zM81.4 254.7h3.4zM82 254.8h2.8zM82.6 254.8h2.2zM83.2 254.9h1.7zM83.9 255h1.1zM84.5 255.1h.6z"/>
<path d="M84.5 253.9h.6zM83.9 254h1.1zM83.2 254.1h1.7zM82.6 254.2h2.2zM82 254.3h2.8zM81.4 254.3h3.4zM80.8 254.4h3.9z"/>
<path d="M85.1 242.2h4.5zM85.8 242.3h3.9zM86.4 242.4h3.3zM87 242.5h2.8zM87.6 242.6h2.2zM88.2 242.7h1.7zM88.9 242.7h1.1zM89.5 242.8h.6z"/>
<path d="M89.4 241.7h.7zM88.7 241.8h1.3zM88 241.9h1.9zM87.3 242h2.5zM86.5 242.1h3.2zM85.9 242.1h3.8z"/>
<path d="M132.7 253.9h.6zM132.8 254h1.1zM132.8 254.1h1.7zM132.8 254.2h2.3zM132.9 254.3h2.8zM133 254.3h3.4zM133.1 254.4h3.9z"/>
<path d="M132.7 241.7h.6zM132.8 241.8h1.2zM132.8 241.9h2zM132.9 242h2.6zM133 242.1h3.2zM133.1 242.1h3.8z"/>
<path d="M133.1 254.5h4.5zM133.1 254.6h3.9zM133 254.7h3.4zM132.9 254.8h2.8zM132.8 254.8h2.3zM132.8 254.9h1.7zM132.8 255h1.1zM132.7 255.1h.6z"/>
<path d="M133.1 242.2h4.5zM133.1 242.3h3.9zM133 242.4h3.4zM132.9 242.5h2.8zM132.8 242.6h2.3zM132.8 242.7h1.7zM132.8 242.7h1.1zM132.7 242.8h.6z"/>
</g>
<text font-size="15.6" x="310" y="270.1">Деталь</text>
<text font-size="10.7" x="296.3" y="288.5">Сталь 10 ГОСТ 1050-2013</text>
<g font-size="7.8">
<text x="99.5" y="114.5">16,43</text>
<text x="137.1" y="127.7">R3,5</text>
<text x="66" y="135.4">R2</text>
<text x="230.7" y="147.2" transform="rotate(-90 230.7 147.2)">9</text>
<text x="204" y="169.6">5</text>
<text x="172.8" y="179.4">19</text>
<text x="107.8" y="239.7">21</text>
<text x="104.9" y="252">23</text>
<text x="382.8" y="267.5">0,02</text>
<text x="400.5" y="267.5">2,5:1</text>
</g>
<g font-size="5.4">
<text x="12.8" y="46.9" transform="rotate(-90 12.8 46.9)">Перв. примен.</text>
<text x="12.8" y="103.8" transform="rotate(-90 12.8 103.8)">Справ. №</text>
<text x="12.8" y="176.7" transform="rotate(-90 12.8 176.7)">Подп. и дата</text>
<text x="12.8" y="205.8" transform="rotate(-90 12.8 205.8)">Инв. № дубл.</text>
<text x="12.8" y="231.6" transform="rotate(-90 12.8 231.6)">Взам. инв. №</text>
<text x="369.1" y="256.8">Лит.</text>
<text x="383.1" y="256.8">Масса</text>
<text x="398" y="256.8">Масштаб</text>
<text x="12.8" y="261.7" transform="rotate(-90 12.8 261.7)">Подп. и дата</text>
<text x="251.2" y="261.8">№ докум.</text>
<text x="273.6" y="261.8">Подп.</text>
<text x="231" y="266.8">Разраб.</text>
<text x="231" y="271.8">Пров.</text>
<text x="231" y="276.8">Т.контр.</text>
<text x="366.9" y="276.8">Лист</text>
<text x="387.9" y="276.8">Листов</text>
<text x="408.4" y="276.8">1</text>
<text x="231" y="286.8">Н.контр.</text>
<text x="7.5" y="292.5" transform="rotate(-90 7.5 292.5)">КОМПАС-3Dv23Учебнаяверсия©2024ООО&quot;АСКОН-Системыпроектирования&quot;, Россия. Всеправазащищены.</text>
<text x="12.8" y="290.8" transform="rotate(-90 12.8 290.8)">Инв. № подл.</text>
<text x="231" y="291.8">Утв.</text>
<text x="8.5" y="296.7">Недлякоммерческогоиспользования</text>
<text x="306" y="296.8">Копировал</text>
<text x="376" y="296.8">Формат</text>
<text x="396" y="296.8">A3</text>
</g>
<g font-size="5.3">
<text x="231.1" y="261.8">Изм.</text>
<text x="238.1" y="261.8">Лист</text>
<text x="286.1" y="261.8">Дата</text>
</g>
</svg>
